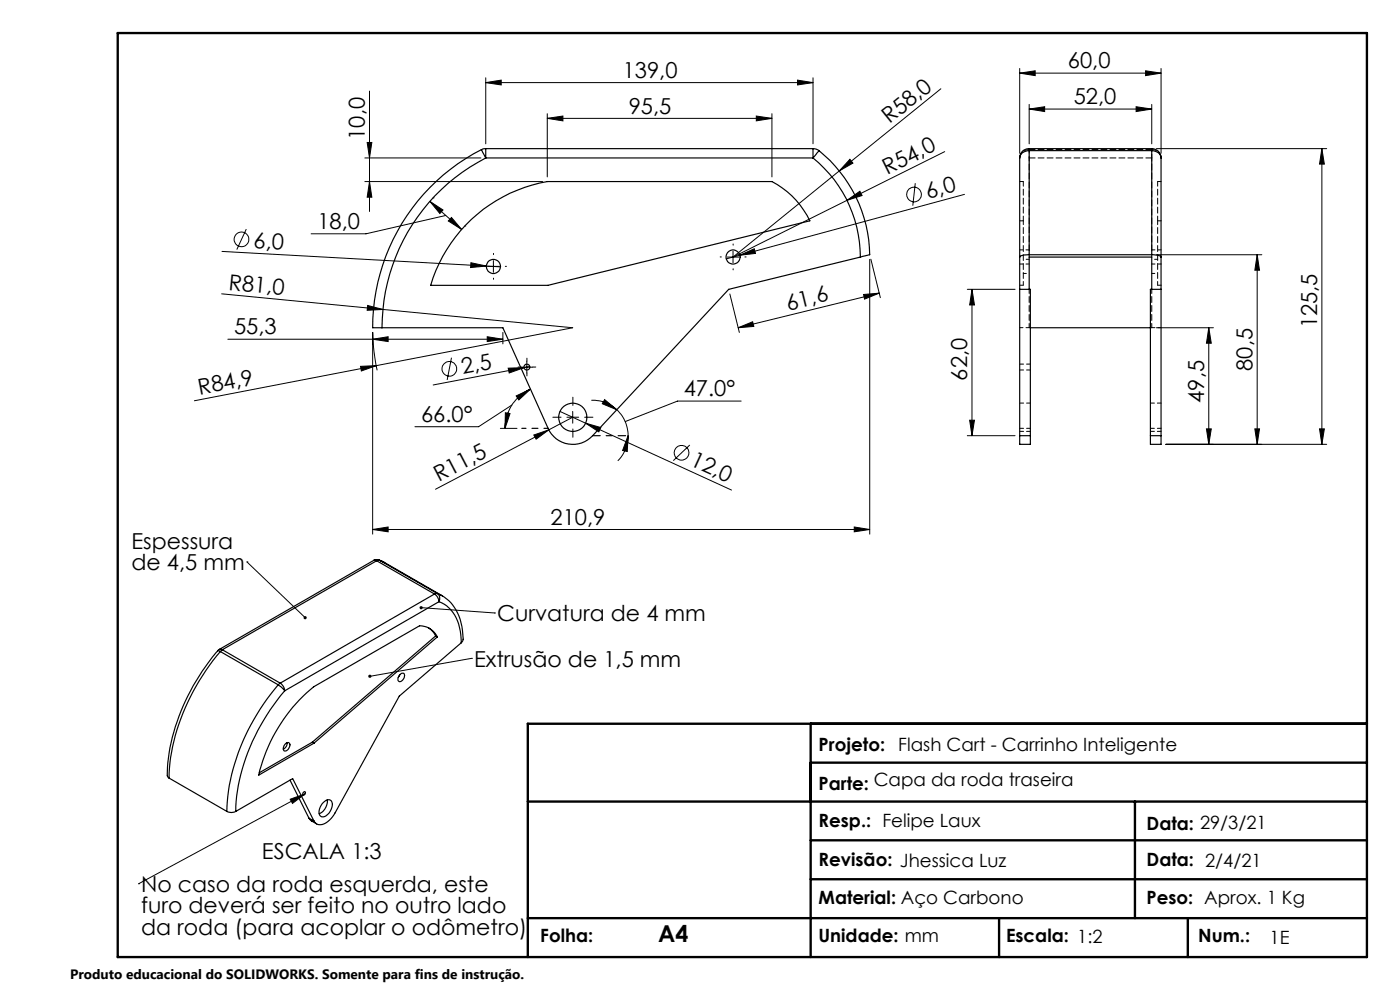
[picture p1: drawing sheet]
<svg xmlns="http://www.w3.org/2000/svg" width="297mm" height="210mm" viewBox="0 0 297 210" stroke-linecap="round" stroke-linejoin="round" font-family="sans-serif">
<g fill="none" stroke="#000" stroke-width=".21">
<path d="M78.4 19.3v25.6M103 17.5l3.3-.5v1zM103 16.5v14M103 17.5h69.5M169.2 17l3.3 .5-3.3 .5zM172.5 16.5v14M199.6 18.8l-44.1 35.7 44.9-22.3M216.3 15.5l3.3-.5v1zM216.3 14.5v18M216.3 15.5h30M243 15l3.3 .5-3.3 .5zM246.3 14.5v18"/>
<path d="M77.4 33.5h24.6M77.4 38.5h37.7M77.9 30.2h1l-.5 3.3zM78.4 38.5l.5 3.3h-1zM116.1 25.1l3.3-.5v1zM116.1 24.1v13.4M116.1 25.1h47.7M160.4 24.6l3.4 .5-3.4 .5zM163.8 24.1v13.4M180.3 33.8l.6 .8-2.9 1.7zM194.2 38.9l-.6 4.7M218.3 23.1l3.3-.5v1.1z"/>
<path d="M218.3 22.1v8.4M218.3 23.1h26M241 22.6l3.3 .5-3.3 .6zM244.3 22.1v8.4M245.3 31.5h36.1M280.4 31.5v62.8M280.4 31.5l.6 3.3h-1.1zM47.1 53.3l56.1 3.1M52.2 48.6l-2 4.3M91.2 42.7l2.8 1.8-.7 .8zM91.2 42.7l6.7 6M91.9 42h.1"/>
<path d="M94.5 45.7l-16.9 3.9h-11.6M95.8 46.1l2.1 2.6-2.8-1.8zM98.6 47.9h.1M99.9 55.7l3.3 .7-3.4 .4zM103.2 56.4l3 .2M103.4 56.5h2.5M104.7 55.3v2.5M154.3 54.5h2.5M155.5 53.3v2.5M157 54.1l3-1.3 .3 1zM157 54.1l-2.9 .8M179.7 42.5l2.7-1.9 .5 .9z"/>
<path d="M184.5 55v58.3M184.7 55l2.1 8.1M204.6 41.2l-47.6 12.9M245.3 54h22.4M266.7 54l.5 3.3h-1zM266.7 54v40.3M47 62.3l74.5 7.2-80.3 15.5M48.3 72h58.4M76.5 77.7l3.3-.1-3.1 1.1zM78 64.8l3.2 .8-3.3 .2zM79.1 72l3.2-.6v1.1zM80 78.6a41.8 41.8 0 0 1-.9-8.1v42.8"/>
<path d="M95.8 75.9l-.9 4.7M103.4 71.4l3.3 .6-3.3 .5zM106.7 70.5v2.4M107.8 78.1l3.4-.1-3.2 1.1zM110.5 77.9h2.5M111.2 78l-19.3 3.7M111.8 76.6v2.5M112.4 77.7l-1.2 .3M154.8 62.4l2 8.1M156.6 69.5l3.1-1.2 .2 .9zM183.2 62.5l3.3-.3-3.1 1.3zM186.5 62.2l-29.9 7.3"/>
<path d="M205.2 61.4h10.1M206.2 61.4l.5 3.3h-1zM206.2 61.4v31M245.3 69.5h12.1M256.4 69.5l.6 3.3h-1.1zM256.4 69.5v24.8M106.2 90.9h3.5M107.2 87.6l1 .1-1.1 3.2zM108.6 85.9l-7.1 4.6h-13.5M109.5 84l3-1.5-2.4 2.3zM112.5 82.5a9.1 9.1 0 0 0-5.4 8.4M113.2 92.3l3.2-1.1-2.7 2z"/>
<path d="M116.4 91.2l-24 12.6M118.8 87.3l36.4 16.7M120.3 88.5h2.5M121.5 87.3v2.5M121.5 88.5l-5.1 2.7M124.2 89.8l3.3 .9-.5 .9zM125.4 84.9a7.8 7.8 0 0 1 5.4 2M128.3 84.8l2.5 2.1-3-1.3zM130.8 86.9a7.5 7.5 0 0 1 2.4 5.5M133.2 92.4l-.1 3.4-1-.2zM133.2 92.4a7.5 7.5 0 0 1-2.1 5.3M146.3 94.4l-3.5 3.3"/>
<path d="M157.2 85.1h-13.5l-11.1 4.3M205.2 92.4h10.1M205.7 89.1h1l-.5 3.3zM247.3 94.3h34.1M255.9 91h1.1l-.6 3.3zM266.2 91h1l-.5 3.3zM279.9 91h1.1l-.6 3.3zM52.4 119.2l12.3 11.8M52.4 119.2h.1M79.1 112.3l3.2-.5v1zM79.1 112.3h105.4M181.2 111.8l3.3 .5-3.3 .5z"/>
<path d="M89.4 128.9l15.5 1.1M100 139.7l-21.5 3.8M100 139.7h.1M104.9 130h.1M61.6 169.5l3.1-1.1-2.6 2zM64.7 168.4l-35.3 19.1M29.4 187.5h.1"/>
<circle cx="51.2" cy="50.8" r="1.56"/>
<circle cx="193.9" cy="41.2" r="1.56"/>
<circle cx="95.4" cy="78.2" r="1.55"/>
<circle cx="144.6" cy="96.1" r="1.56"/>
</g>
<g fill="none" stroke="#000" stroke-width=".21" stroke-dasharray="15.2 1.3 1.3 1.3">
<path d="M102.2 56.5h-.3M104.7 54v-.2M104.7 59v.3M107.2 56.5h.2M153 54.5h-.2M155.5 52v-.2M155.5 57v.3M158 54.5h.3M110.5 77.9h-.6M111.8 76.6v-.6M111.8 79.1v.6M113 77.9h.7"/>
<path d="M119 88.5h-1.7M121.5 86v-1.7M121.5 91v1.8M124 88.5h1.8"/>
</g>
<path d="M125.7 92.4h7" fill="none" stroke="#000" stroke-width=".25" stroke-dasharray="15.2 1.3 1.3 1.3" stroke-dashoffset="13.7"/>
<path d="M116.3 90.9h-5.6" fill="none" stroke="#000" stroke-width=".25" stroke-dasharray="15.2 1.3 1.3 1.3" stroke-dashoffset="14.4"/>
<path d="M25 7h265v196h-265zM172 153.5v49.5M290 153.5h-178v49.5M112 170h178M172 161.8h118M172 178.3h118M240.8 170v24.8M172 186.5h118M211.9 194.8v8.2M252 194.8v8.2M290 194.8h-178" fill="none" stroke="#000" stroke-width=".5"/>
<g fill="#000">
<path d="M180.3 33.8l.6 .8-2.9 1.7zM99.9 55.7l3.3 .7-3.4 .4zM157 54.1l3-1.3 .3 1zM179.7 42.5l2.7-1.9 .5 .9zM76.5 77.7l3.3-.1-3.1 1.1zM78 64.8l3.2 .8-3.3 .2zM107.8 78.1l3.4-.1-3.2 1.1zM113.2 92.3l3.2-1.1-2.7 2zM124.2 89.8l3.3 .9-.5 .9z"/>
<path d="M103 17.5l3.3-.5v1zM169.2 17l3.3 .5-3.3 .5zM95.8 46.1l2.1 2.6-2.8-1.8zM91.2 42.7l2.8 1.8-.7 .8zM79.1 112.3l3.2-.5v1zM181.2 111.8l3.3 .5-3.3 .5zM79.1 72l3.2-.6v1.1zM103.4 71.4l3.3 .6-3.3 .5z"/>
<path d="M216.3 15.5l3.3-.5v1zM243 15l3.3 .5-3.3 .5z"/>
<path d="M77.9 30.2h1l-.5 3.3zM78.4 38.5l.5 3.3h-1zM256.4 69.5l.6 3.3h-1.1zM255.9 91h1.1l-.6 3.3zM266.7 54l.5 3.3h-1zM266.2 91h1l-.5 3.3z"/>
<path d="M160.4 24.6l3.4 .5-3.4 .5zM116.1 25.1l3.3-.5v1z"/>
<path d="M218.3 23.1l3.3-.5v1.1zM241 22.6l3.3 .5-3.3 .6z"/>
<path d="M156.6 69.5l3.1-1.2 .2 .9zM183.2 62.5l3.3-.3-3.1 1.3z"/>
<path d="M206.2 61.4l.5 3.3h-1zM205.7 89.1h1l-.5 3.3z"/>
<path d="M133.2 92.4l-.1 3.4-1-.2zM128.3 84.8l2.5 2.1-3-1.3zM109.5 84l3-1.5-2.4 2.3zM107.2 87.6l1 .1-1.1 3.2z"/>
<path d="M279.9 91h1.1l-.6 3.3zM280.4 31.5l.6 3.3h-1.1z"/>
<path d="M61.6 169.5l3.1-1.1-2.6 2zM64.5 130.8l-.1 .1a.34 .34 0 0 0 .2 .4 .34 .34 0 0 0 .4 0l-.3-.3 .3 .2a.33 .33 0 0 0-.1-.5 .33 .33 0 0 0-.4 .1zM78.2 143.3l-.1 .2h.4h-.4a.33 .33 0 0 0 .5 .2 .33 .33 0 0 0 .1-.5 .33 .33 0 0 0-.5 .1zM89.1 128.6l-.1 .3h.4h-.4a.33 .33 0 0 0 .4 .3 .33 .33 0 0 0 .2-.5 .33 .33 0 0 0-.5-.1z"/>
</g>
<g fill="none" stroke="#000" stroke-width=".25">
<path d="M102.1 31.7l.9 1.8M102.1 31.7a42.2 42.2 0 0 0-23 37.8h1.9M103 31.5v2M103 31.5l-.9 .2M103 33.5a40.5 40.5 0 0 0-22 36M103 33.5h69.5M103 31.5h69.5M172.5 33.5a27 27 0 0 1 10 21M172.5 31.5v2M172.5 31.5l.6 .1 .6 .4M173.7 32l-1.2 1.5M173.7 32a29 29 0 0 1 10.8 22l-2 .5"/>
<path d="M216.3 33.5v21M218.3 32a1.79 1.79 0 0 0-2 1.5M218.3 32v22M218.3 31.5v.5M218.3 31.5a1.93 1.93 0 0 0-2 2M218.3 31.5h26M218.3 32h26M244.3 32v22M244.3 32a1.79 1.79 0 0 1 2 1.5M244.3 31.5a1.93 1.93 0 0 1 2 2M244.3 31.5v.5M246.3 33.5v21"/>
<path d="M98.8 47.7a31.8 31.8 0 0 1 17.3-9.2h47.7a18.1 18.1 0 0 1 8 8.3l-55.6 13.7h-24.8a30.9 30.9 0 0 1 7.4-12.8zM182.5 54.5l-27.9 6.9-28.9 31a5.7 5.7 0 0 1-9.4-1.5l-9.6-21.4h-25.7M216.3 54.5v37.9M218.3 54l-.6 .1a1.34 1.34 0 0 0-1.4 .4M218.3 54h26M244.3 54h.4a1.91 1.91 0 0 1 1.6 .5M246.3 54.5v37.9M216.3 61.4h2.3v31M218.3 61.4v-6.9h26v6.9M218.6 69.5h25.5M246.3 61.4h-2.2v31M216.3 92.4v1.9h2.3v-1.9"/>
<path d="M216.3 92.4h2.3M244.1 92.4v1.9h2.2v-1.9M244.1 92.4h2.2M79.3 118.9h.6M79.3 118.9l-32.8 18.9M79.9 118.9l12.3 7.1M79.9 118.9l-32.7 18.9M80.4 118.8l-.7-.1-.4 .2M80.4 118.8l1.2 .5M80.4 118.8h.1M80.5 118.8l-.6 .1M80.5 118.8l1.1 .5"/>
<path d="M80.5 118.8l12.3 7.1M81.6 119.3l12.2 7.1M46.2 138.1a44 44 0 0 0-10.7 24.8 2.88 2.88 0 0 0 .1 1.9l.3 .3M46.2 138.1l.5 .1M46.5 137.8l-.3 .3M46.5 137.8h.7M46.7 138.2a45 45 0 0 0-10.8 25.8v1.1M46.7 138.2l12.3 7.1M47.2 137.8l-.5 .4M47.2 137.8l12.2 7.1M90.9 133.2l.9 .8 .6 .9M92.2 126a2.11 2.11 0 0 1 .9 1.6"/>
<path d="M92.2 126l-32.8 18.9M92.4 134.9l-26.1 22.5M92.4 134.9l.4 .2M92.8 135.1a4.2 4.2 0 0 0-3.8-2.4l-22.5 13a34.6 34.6 0 0 0-11.6 18.7l11.7-6.8M92.8 125.9l-.6 .1M92.8 125.9a1.32 1.32 0 0 1 .3 1.7M92.8 125.9l1 .5M92.8 135.1l-26.2 22.5M93.1 127.6a7.6 7.6 0 0 1 4.5 6.3l.3 2.4M93.1 127.6l-32.7 18.9M93.8 126.4a9.7 9.7 0 0 1 4.4 8.1v1.1l-.3 .7M97.9 136.3l-13.2 11.4-13.6 24.7a3.8 3.8 0 0 1-3.6 2.5l-.5-.3-.4-.4"/>
<path d="M59 145.3a44 44 0 0 0-10.9 26.8M59 145.3l1.4 1.2M59.4 144.9a2.11 2.11 0 0 1 1 1.6M59.4 144.9l-.4 .4M60.4 146.5a42.7 42.7 0 0 0-10.4 24.6v1M60.5 157.8a.55 .55 0 0 1 .8-.2 .55 .55 0 0 1 .1 .8 .88 .88 0 0 1-1.2 .8l-.1-.6zM60.9 157.5a1.53 1.53 0 0 1-.8 1.5M66.3 157.4l-11.3 6.5M66.3 157.4l.3 .2M84.7 143.3a.57 .57 0 0 1 .6-.5 .57 .57 0 0 1 .5 .5 1.13 1.13 0 0 1-1.2 1.2l-.2-.6zM84.8 143.1l-.3 .6M35.9 165.1l12.2 7"/>
<path d="M48.1 172.1a1.96 1.96 0 0 0 1.9 0M50 172.1l12.1-6.9 4.5 9M61.5 165.5l4 8.1M64.4 168.1l.2-.2a.38 .38 0 0 1 .1 .5 .38 .38 0 0 1-.5 .2zM65.5 173.6a2.67 2.67 0 0 0 1.7 1.2M65.5 173.6l1.1 .6M68.6 170.2a1.03 1.03 0 0 1 1.8-.1 2.68 2.68 0 0 1-2 3.2 1.23 1.23 0 0 1-.5-2zM69.4 169.7a2.95 2.95 0 0 1-1.7 2.9"/>
<circle cx="104.7" cy="56.5" r="1.5"/>
<circle cx="155.5" cy="54.5" r="1.51"/>
<circle cx="111.8" cy="77.9" r=".63"/>
<circle cx="121.5" cy="88.5" r="2.99"/>
</g>
<path d="M216.3 56h2M217.1 58h1.2M218.3 54.5v-21M218.3 53h-2M218.3 55h-1.2M244.3 54.5v-21M244.3 56h2M244.3 58h1.3M245.6 55h-1.3M246.3 53h-2M216.3 69.5h2M244.3 69.5h2" fill="none" stroke="#000" stroke-width=".21" stroke-dasharray="1.3 .6" stroke-dashoffset=".6"/>
<path d="M218.3 31.5v.2M218.3 31.7h26M244.3 33.5h-26M244.3 31.5v.2M218.3 69.5h.3M244.1 69.5h.2" fill="none" stroke="#000" stroke-width=".21" stroke-dasharray="1.3 .6"/>
<path d="M217.1 38.5h-.8M245.6 38.5h.7M217.1 46.8h-.8M245.6 46.8h.7M217.1 60.5h-.8M218.3 69.5v-8.1M244.3 69.5v-8.1M245.6 60.5h.7" fill="none" stroke="#000" stroke-width=".21" stroke-dasharray="1.3 .6" stroke-dashoffset=".4"/>
<path d="M245.6 46.8v13.7M216.3 78.5h2.3M217.1 60.5v-13.7M218.6 77.2h-2.3M216.3 90.9h2.3M216.3 91.5h2.3M218.6 85.5h-2.3M244.1 90.9h2.2M244.1 91.5h2.2M246.3 85.5h-2.2" fill="none" stroke="#000" stroke-width=".21" stroke-dasharray="1.3 .6" stroke-dashoffset=".5"/>
<path d="M245.6 38.5v8.3M217.1 46.8v-8.3" fill="none" stroke="#000" stroke-width=".21" stroke-dasharray="1.3 .6" stroke-dashoffset=".3"/>
<path d="M216.3 33.5a1.9 1.9 0 0 1 2-1.8M244.3 31.7a1.9 1.9 0 0 1 2 1.8" fill="none" stroke="#000" stroke-width=".21" stroke-dasharray="1.3 .6" stroke-dashoffset=".1"/>
<path d="M218.3 33.5v-1.8M244.3 31.7v1.8" fill="none" stroke="#000" stroke-width=".21" stroke-dasharray="1.3 .6" stroke-dashoffset=".9"/>
<text font-size="4.9" x="139.6" y="199.9">A4</text>
<g font-size="4.7">
<text x="132.1" y="16.5">139,0</text>
<text x="226.5" y="14.5">60,0</text>
<text x="227.8" y="22.1">52,0</text>
<text x="77.4" y="29.6" transform="rotate(-90 77.4 29.6)">10,0</text>
<text x="133.4" y="24.1">95,5</text>
<text x="188.7" y="26.3" transform="rotate(-39 188.7 26.3)">R58,0</text>
<text x="188.2" y="37.1" transform="rotate(-26 188.2 37.1)">R54,0</text>
<text x="196.8" y="42.2" transform="rotate(-15 196.8 42.2)">6,0</text>
<text x="53.7" y="52.6" transform="rotate(3 53.7 52.6)">6,0</text>
<text x="67.3" y="48.6">18,0</text>
<text x="48.4" y="61.4" transform="rotate(6 48.4 61.4)">R81,0</text>
<text x="167.2" y="65.9" transform="rotate(-14 167.2 65.9)">61,6</text>
<text x="49.6" y="70.9">55,3</text>
<text x="279.4" y="69.7" transform="rotate(-90 279.4 69.7)">125,5</text>
<text x="42.3" y="83.8" transform="rotate(-11 42.3 83.8)">R84,9</text>
<text x="98.2" y="79.4" transform="rotate(-11 98.2 79.4)">2,5</text>
<text x="205.2" y="80.7" transform="rotate(-90 205.2 80.7)">62,0</text>
<text x="265.7" y="78.7" transform="rotate(-90 265.7 78.7)">80,5</text>
<text x="89.3" y="89.5">66.0°</text>
<text x="145" y="84.1">47.0°</text>
<text x="255.4" y="85.4" transform="rotate(-90 255.4 85.4)">49,5</text>
<text x="146.2" y="98.7" transform="rotate(25 146.2 98.7)">12,0</text>
<text x="93.1" y="102.3" transform="rotate(-28 93.1 102.3)">R11,5</text>
<text x="116.8" y="111.3">210,9</text>
<text x="27.9" y="116.4">Espessura</text>
<text x="27.9" y="120.9">de 4,5 mm</text>
<text x="105.5" y="131.8">Curvatura de 4 mm</text>
<text x="100.6" y="141.4">Extrusão de 1,5 mm</text>
<text x="55.6" y="182.1">ESCALA 1:3</text>
<text x="29.9" y="189.2">No caso da roda esquerda, este</text>
<text x="29.9" y="193.7">furo deverá ser feito no outro lado</text>
<text x="29.9" y="198.3">da roda (para acoplar o odômetro)</text>
</g>
<g font-size="3.9">
<text x="173.7" y="159.2">Projeto:</text>
<text x="190.6" y="159.2">Flash Cart - Carrinho Inteligente</text>
<text x="173.7" y="167.6">Parte: Capa da roda traseira</text>
<text x="173.7" y="175.4">Resp.: Felipe Laux</text>
<text x="243.2" y="176.1">Data: 29/3/21</text>
<text x="173.7" y="183.7">Revisão: Jhessica Luz</text>
<text x="243.2" y="183.7">Data: 2/4/21</text>
<text x="173.7" y="191.7">Material: Aço Carbono</text>
<text x="243.2" y="191.7">Peso: Aprox. 1 Kg</text>
<text x="114.6" y="199.9">Folha:</text>
<text x="173.7" y="199.9">Unidade: mm</text>
<text x="213.4" y="199.9">Escala: 1:2</text>
<text x="254.2" y="199.9">Num.:</text>
<text x="269.3" y="200.2">1E</text>
</g>
<text font-size="2.9" x="14.9" y="207.6">Produto educacional do SOLIDWORKS. Somente para fins de instrução.</text>
</svg>
